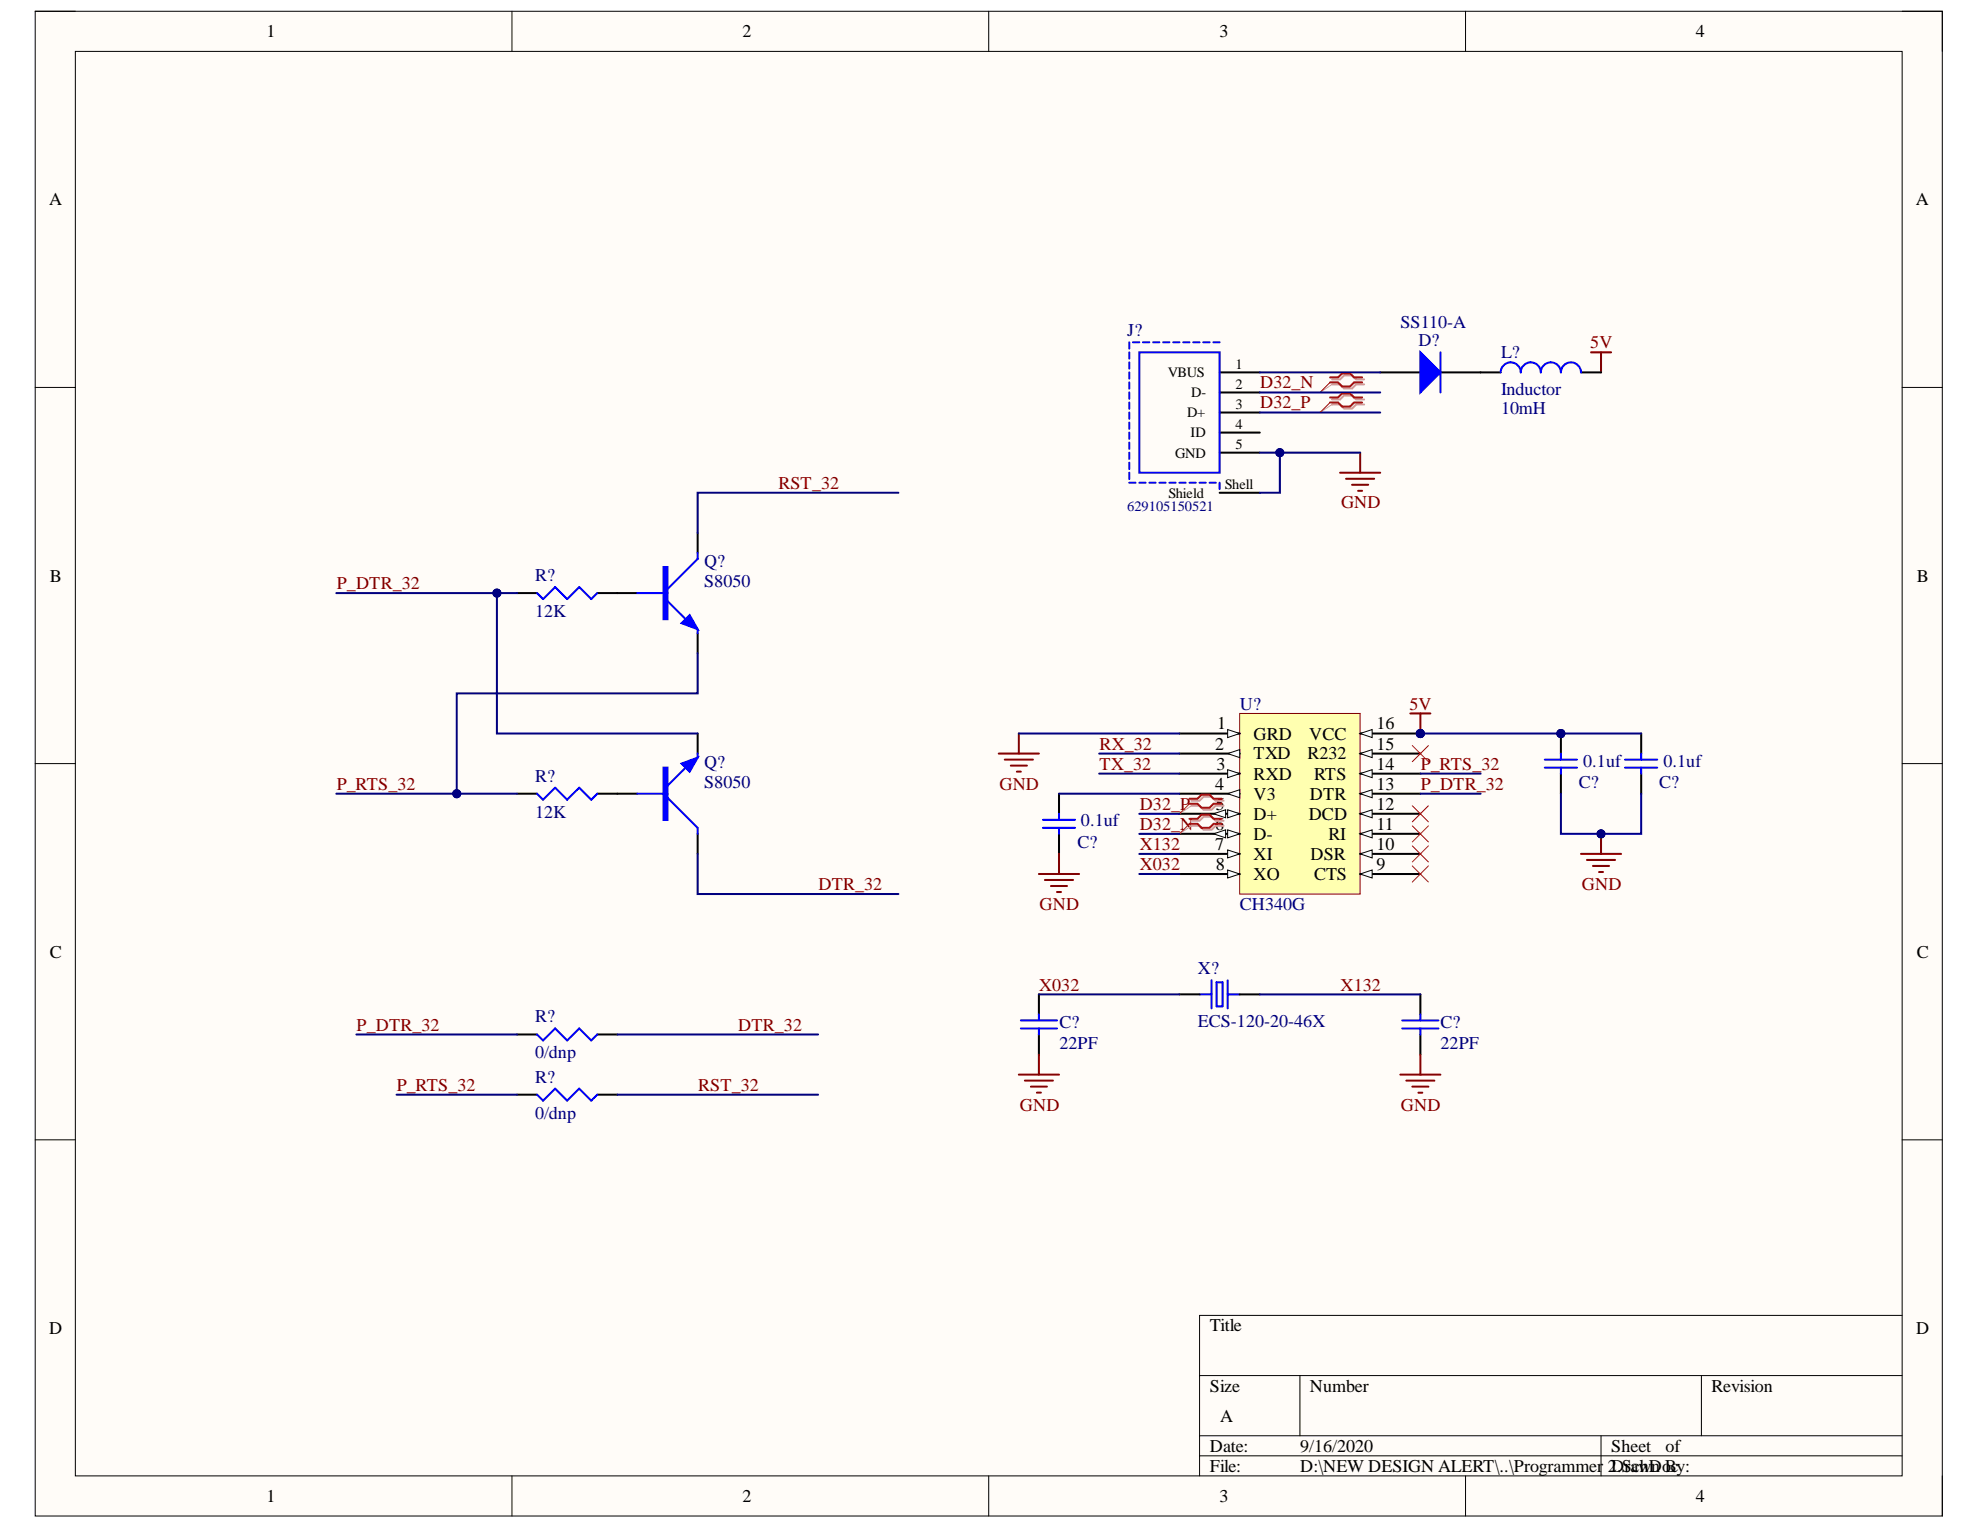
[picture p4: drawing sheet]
<svg xmlns="http://www.w3.org/2000/svg" width="279mm" height="216mm" viewBox="0 0 279 216" stroke-linecap="round" stroke-linejoin="round" font-family="sans-serif">
<path d="M5 1.6h269.1v212.3h-269.1z" fill-rule="evenodd" fill="#fffcf8"/>
<path d="M5 1.6h269.1v212.3h-269.1z" fill="none" stroke="#000" stroke-width=".14"/>
<path d="M10.6 7.3h257.8v201h-257.8z" fill-rule="evenodd" fill="#fffcf8"/>
<g fill="none" stroke="#000" stroke-width=".14">
<path d="M5 1.6h5.6M10.6 7.3h257.8v201h-257.8zM72.2 1.6v5.7M139.5 1.6v5.7M206.8 1.6v5.7M268.4 1.6h5.7v5.7M5 54.7h5.6M268.4 54.7h5.7M5 107.8h5.6M268.4 107.8h5.7M5 160.8h5.6M268.4 160.8h5.7"/>
<path d="M169.3 194.1h99.1M183.4 194.1v8.5M240.1 194.1v8.5M268.4 185.6h-99.1v22.7M72.2 208.3v5.6M139.5 208.3v5.6M169.3 202.6h99.1M169.3 205.4h99.1M206.8 208.3v5.6M225.9 202.6v5.7M274.1 208.3v5.6"/>
</g>
<path d="M98.4 75.2v2.8M87.1 83.7h2.8M98.4 89.4v2.8" fill="none" stroke="#000" stroke-width=".28"/>
<path d="M98.4 78v.9l-4.2 4.2M89.9 83.7h4.3M94.2 84.8l2.5 2.6M98.4 88.8v.6" fill="none" stroke="#00f" stroke-width=".28"/>
<path d="M93.6 80h.6v7.4h-.6z" fill-rule="evenodd" fill="#00f"/>
<path d="M93.6 80h.6v7.4h-.6z" fill="none" stroke="#00f" stroke-width=".28"/>
<path d="M96.2 87.9l1.1-1.1 1.1 2z" fill="#00f"/>
<path d="M96.2 87.9l1.1-1.1 1.1 2zM89.9 112h4.3M94.2 112.6l4.2 4.2v.9M96.7 108.3l-2.5 2.6M98.4 106.3v.6" fill="none" stroke="#00f" stroke-width=".28"/>
<path d="M87.1 112h2.8M98.4 103.5v2.8M98.4 117.7v2.8" fill="none" stroke="#000" stroke-width=".28"/>
<path d="M93.6 108.3h.6v7.4h-.6z" fill-rule="evenodd" fill="#00f"/>
<path d="M93.6 108.3h.6v7.4h-.6z" fill="none" stroke="#00f" stroke-width=".28"/>
<path d="M96.2 107.8l2.2-.9-1.1 2z" fill="#00f"/>
<g fill="none" stroke="#00f" stroke-width=".28">
<path d="M159.4 48.3v.9M159.4 49.7v.9M159.4 51.1v.9M159.4 52.5v.9M159.4 54v.9M159.4 55.4v.9M159.4 56.8v.9M159.4 58.2v.9M159.4 59.6v.9M159.9 48.3h.9M160.8 49.7h11.3v17h-11.3zM161.3 48.3h.9"/>
<path d="M162.7 48.3h.9M164.1 48.3h.9M165.5 48.3h.9M167 48.3h.9M168.4 48.3h.9M169.8 48.3h.9M171.2 48.3h.9M159.4 61v.9M159.4 62.5v.8M159.4 63.9v.9M159.4 65.3v.9M159.4 66.7v.9"/>
<path d="M159.4 68.1h.8M160.8 68.1h.9M162.2 68.1h.9M163.6 68.1h.9M165 68.1h.9M166.4 68.1h.9M167.9 68.1h.8M169.3 68.1h.8M170.7 68.1h.9M172.1 68.1v.9M75.8 83.7l.8 .8 1.7-1.7 1.7 1.7 1.7-1.7 1.7 1.7 .9-.8M75.8 112l.8 .9 1.7-1.7 1.7 1.7 1.7-1.7 1.7 1.7 .9-.9"/>
<path d="M96.2 107.8l2.2-.9-1.1 2z"/>
</g>
<path d="M172.1 52.5h5.7M172.1 55.4h5.7M172.1 58.2h5.7M194.8 52.5h5.6M203.3 52.5h5.6M172.1 61h5.7M172.1 63.9h5.7M172.1 69.5h5.7M73 83.7h2.8M84.3 83.7h2.8M73 112h2.8M84.3 112h2.8" fill="none" stroke="#000" stroke-width=".28"/>
<path d="M200.4 49.7l2.9 2.8-2.9 2.9z" fill="#00f"/>
<path d="M200.4 49.7l2.9 2.8-2.9 2.9zM203.3 49.7v5.7" fill="none" stroke="#00f" stroke-width=".28"/>
<path d="M224.5 49.7h2.8M225.9 49.7v2.8M189.1 66.7h5.7M189.9 67.6h4M190.8 68.4h2.3M191.6 69.3h.6M191.9 63.9v2.8" fill="none" stroke="#800000" stroke-width=".28"/>
<path d="M174.9 100.7h17v25.5h-17z" fill-rule="evenodd" fill="#ffffb0"/>
<path d="M174.9 100.7h17v25.5h-17z" fill="none" stroke="#800000" stroke-width=".14"/>
<path d="M166.4 103.5h8.5" fill="none" stroke="#000" stroke-width=".28"/>
<path d="M173.2 102.9l1.7 .6-1.7 .6z" fill="#f8fcff"/>
<path d="M173.2 102.9l1.7 .6-1.7 .6z" fill="none" stroke="#000" stroke-width=".14"/>
<path d="M166.4 106.3h8.5" fill="none" stroke="#000" stroke-width=".28"/>
<path d="M173.2 106.3l1.7-.5v1.1z" fill="#f8fcff"/>
<path d="M173.2 106.3l1.7-.5v1.1z" fill="none" stroke="#000" stroke-width=".14"/>
<path d="M166.4 109.2h8.5" fill="none" stroke="#000" stroke-width=".28"/>
<path d="M173.2 108.6l1.7 .6-1.7 .5z" fill="#f8fcff"/>
<path d="M173.2 108.6l1.7 .6-1.7 .5z" fill="none" stroke="#000" stroke-width=".14"/>
<path d="M166.4 112h8.5" fill="none" stroke="#000" stroke-width=".28"/>
<path d="M173.2 112l1.7-.6v1.2z" fill="#f8fcff"/>
<path d="M173.2 112l1.7-.6v1.2z" fill="none" stroke="#000" stroke-width=".14"/>
<path d="M166.4 114.8h8.5" fill="none" stroke="#000" stroke-width=".28"/>
<path d="M173.2 114.3l1.7 .5-1.7 .6z" fill="#f8fcff"/>
<path d="M173.2 114.3l1.7 .5-1.7 .6z" fill="none" stroke="#000" stroke-width=".14"/>
<path d="M171.2 114.8l1.7-.5v1.1z" fill="#f8fcff"/>
<path d="M171.2 114.8l1.8-.5v1.1z" fill="none" stroke="#000" stroke-width=".14"/>
<path d="M166.4 117.7h8.5M166.4 120.5h8.5" fill="none" stroke="#000" stroke-width=".28"/>
<path d="M173.2 119.9l1.7 .6-1.7 .6z" fill="#f8fcff"/>
<path d="M173.2 119.9l1.7 .6-1.7 .6z" fill="none" stroke="#000" stroke-width=".14"/>
<path d="M166.4 123.3h8.5" fill="none" stroke="#000" stroke-width=".28"/>
<path d="M173.2 122.8l1.7 .5-1.7 .6z" fill="#f8fcff"/>
<path d="M173.2 122.8l1.7 .5-1.7 .6z" fill="none" stroke="#000" stroke-width=".14"/>
<path d="M191.9 123.3h8.5" fill="none" stroke="#000" stroke-width=".28"/>
<path d="M191.9 123.3l1.7-.5v1.1z" fill="#f8fcff"/>
<path d="M191.9 123.3l1.7-.5v1.1z" fill="none" stroke="#000" stroke-width=".14"/>
<path d="M191.9 120.5h8.5" fill="none" stroke="#000" stroke-width=".28"/>
<path d="M191.9 120.5l1.7-.6v1.2z" fill="#f8fcff"/>
<path d="M191.9 120.5l1.7-.6v1.2z" fill="none" stroke="#000" stroke-width=".14"/>
<path d="M191.9 117.7h8.5" fill="none" stroke="#000" stroke-width=".28"/>
<path d="M191.9 117.7l1.7-.6v1.1z" fill="#f8fcff"/>
<path d="M191.9 117.7l1.7-.6v1.1z" fill="none" stroke="#000" stroke-width=".14"/>
<path d="M191.9 114.8h8.5" fill="none" stroke="#000" stroke-width=".28"/>
<path d="M191.9 114.8l1.7-.5v1.1z" fill="#f8fcff"/>
<path d="M191.9 114.8l1.7-.5v1.1z" fill="none" stroke="#000" stroke-width=".14"/>
<path d="M191.9 112h8.5" fill="none" stroke="#000" stroke-width=".28"/>
<path d="M191.9 112l1.7-.6v1.2z" fill="#f8fcff"/>
<path d="M191.9 112l1.7-.6v1.2z" fill="none" stroke="#000" stroke-width=".14"/>
<path d="M191.9 109.2h8.5" fill="none" stroke="#000" stroke-width=".28"/>
<path d="M191.9 109.2l1.7-.6v1.1z" fill="#f8fcff"/>
<path d="M191.9 109.2l1.7-.6v1.1z" fill="none" stroke="#000" stroke-width=".14"/>
<path d="M191.9 106.3h8.5" fill="none" stroke="#000" stroke-width=".28"/>
<path d="M191.9 106.3l1.7-.5v1.1z" fill="#f8fcff"/>
<path d="M191.9 106.3l1.7-.5v1.1z" fill="none" stroke="#000" stroke-width=".14"/>
<path d="M191.9 103.5h8.5M220.3 109.2v2.8M231.6 103.5v2.8M231.6 109.2v2.8" fill="none" stroke="#000" stroke-width=".28"/>
<path d="M199.3 119.4l2.3 2.2M199.3 116.5l2.3 2.3M199.3 113.7l2.3 2.3M199.3 105.2l2.3 2.3M201.6 119.4l-2.3 2.2M201.6 116.5l-2.3 2.3M201.6 113.7l-2.3 2.3M201.6 105.2l-2.3 2.3M199.3 122.2l2.3 2.3M201.6 122.2l-2.3 2.3" fill="none" stroke="#f00" stroke-width=".14"/>
<path d="M140.9 106.3h5.7M141.8 107.2h4M142.6 108h2.3M143.5 108.9h.6M143.8 103.5v2.8M199 100.7h2.8M200.4 100.7v2.8M225.9 117.7v2.8M223.1 120.5h5.7M223.9 121.3h4M224.8 122.2h2.3M225.6 123h.6" fill="none" stroke="#800000" stroke-width=".28"/>
<path d="M218 108.3h4.5M218 107.2h4.5M220.3 106.3v.9M220.3 108.3v.9M229.3 108.3h4.6M229.3 107.2h4.6M231.6 106.3v.9M231.6 108.3v.9" fill="none" stroke="#00f" stroke-width=".28"/>
<circle cx="225.9" cy="117.7" r=".57" fill="#000080"/>
<circle cx="225.9" cy="117.7" r=".57" fill="none" stroke="#000080" stroke-width=".14"/>
<path d="M149.4 112v2.8M149.4 117.7v2.8M73 146h2.8M73 154.5h2.8M84.3 146h2.8M84.3 154.5h2.8M146.6 140.3v2.8M146.6 146v2.8M166.4 140.3h2.9M174.9 140.3h2.9M200.4 140.3v2.9M200.4 146v2.8" fill="none" stroke="#000" stroke-width=".28"/>
<g fill="none" stroke="#00f" stroke-width=".28">
<path d="M147.2 116.8h4.5M147.2 115.7h4.5M149.4 114.8v.9M149.4 116.8v.9M171 138.3v4M171.7 138.6h.8v3.4h-.8zM173.2 138.3v4M75.8 146l.8 .8 1.7-1.7 1.7 1.7 1.7-1.7 1.7 1.7 .9-.8M75.8 154.5l.8 .8 1.7-1.7 1.7 1.7 1.7-1.7 1.7 1.7 .9-.8M144.1 144h5.1M144.1 145.1h5.1M146.6 143.1v.9"/>
<path d="M146.6 145.1v.9M169.3 140.3h1.7M173.2 140.3h1.7M197.9 144h5.1M197.9 145.1h5.1M200.4 143.2v.8M200.4 145.1v.9"/>
</g>
<g fill="none" stroke="#800000" stroke-width=".28">
<path d="M146.6 123.3h5.7M147.5 124.2h3.9M148.3 125h2.3M149.2 125.9h.5M149.4 120.5v2.8M143.8 151.6h5.6M144.6 152.5h4M145.5 153.3h2.2M146.3 154.2h.6M146.6 148.8v2.8M197.6 151.6h5.7M198.4 152.5h4"/>
<path d="M199.3 153.3h2.3M200.1 154.2h.6M200.4 148.8v2.8"/>
</g>
<path d="M188 53.5h1.1l.6-.5h1.1l.6 .5h1.1M188 54.2h1.1l.6 .6h1.1l.6-.6h1.1M188 56.4h1.1l.6-.6h1.1l.6 .6h1.1M188 57.1h1.1l.6 .6h1.1l.6-.6h1.1M168.1 113h1.2l.5-.6h1.2l.5 .6h1.2M168.1 113.7h1.2l.5 .6h1.2l.5-.6h1.2M168.1 115.8h1.2l.5-.5h1.2l.5 .5h1.2M168.1 116.5h1.2l.5 .6h1.2l.5-.6h1.2" fill="none" stroke="#d0a19e" stroke-width=".28"/>
<path d="M188 54.2l-1.7 1.2M188 57.1l-1.7 1.1M168.1 113.7l-1.7 1.1M168.1 116.5l-1.7 1.2" fill="none" stroke="#d0a19e" stroke-width=".14"/>
<path d="M187.7 53.3h1.1l.6-.6h1.1l.6 .6h1.1M187.7 54h1.1l.6 .5h1.1l.6-.5h1.1M187.7 56.1h1.1l.6-.6h1.1l.6 .6h1.1M187.7 56.8h1.1l.6 .6h1.1l.6-.6h1.1M167.9 112.7h1.1l.5-.6h1.2l.5 .6h1.2M167.9 113.4h1.1l.5 .6h1.2l.5-.6h1.2M167.9 115.5h1.1l.5-.5h1.2l.5 .5h1.2M167.9 116.3h1.1l.5 .5h1.2l.5-.5h1.2" fill="none" stroke="#f00" stroke-width=".28"/>
<path d="M187.7 54l-1.4 1.4M187.7 56.8l-1.4 1.4M167.9 113.4l-1.5 1.4M167.9 116.3l-1.5 1.4" fill="none" stroke="#f00" stroke-width=".14"/>
<path d="M47.5 112h17M177.8 140.3h22.6" fill="none" stroke="#000080" stroke-width=".28"/>
<circle cx="64.5" cy="112" r=".57" fill="#000080"/>
<circle cx="64.5" cy="112" r=".57" fill="none" stroke="#000080" stroke-width=".14"/>
<path d="M47.5 83.7h22.6" fill="none" stroke="#000080" stroke-width=".28"/>
<circle cx="70.1" cy="83.7" r=".57" fill="#000080"/>
<circle cx="70.1" cy="83.7" r=".57" fill="none" stroke="#000080" stroke-width=".14"/>
<path d="M98.4 92.2v5.6h-33.9v14.2h8.5" fill="none" stroke="#000080" stroke-width=".28"/>
<circle cx="64.5" cy="112" r=".57" fill="#000080"/>
<circle cx="64.5" cy="112" r=".57" fill="none" stroke="#000080" stroke-width=".14"/>
<path d="M73 83.7h-2.9v19.8h28.3" fill="none" stroke="#000080" stroke-width=".28"/>
<circle cx="70.1" cy="83.7" r=".57" fill="#000080"/>
<circle cx="70.1" cy="83.7" r=".57" fill="none" stroke="#000080" stroke-width=".14"/>
<path d="M126.8 69.5h-28.4v5.7M180.6 63.9v5.6h-2.8M143.8 103.5h22.6M149.4 112h17M155.1 109.2h11.3M155.1 106.3h11.3M160.8 117.7h5.6M160.8 114.8h5.6M98.4 120.5v5.7h28.4M160.8 123.3h5.6M160.8 120.5h5.6M146.6 140.3h19.8" fill="none" stroke="#000080" stroke-width=".28"/>
<circle cx="180.6" cy="63.9" r=".57" fill="#000080"/>
<circle cx="180.6" cy="63.9" r=".57" fill="none" stroke="#000080" stroke-width=".14"/>
<path d="M177.8 63.9h14.1" fill="none" stroke="#000080" stroke-width=".28"/>
<circle cx="180.6" cy="63.9" r=".57" fill="#000080"/>
<circle cx="180.6" cy="63.9" r=".57" fill="none" stroke="#000080" stroke-width=".14"/>
<path d="M177.8 58.2h17M177.8 55.4h17M177.8 52.5h17M200.4 103.5h31.2M200.4 112h8.5M200.4 109.2h8.5M220.3 112v5.7h11.3v-5.7" fill="none" stroke="#000080" stroke-width=".28"/>
<circle cx="225.9" cy="117.7" r=".57" fill="#000080"/>
<circle cx="225.9" cy="117.7" r=".57" fill="none" stroke="#000080" stroke-width=".14"/>
<path d="M50.3 146h22.7M56 154.5h17M87.1 146h28.3M87.1 154.5h28.3" fill="none" stroke="#000080" stroke-width=".28"/>
<path d="M208.9 52.5h2.9M223.1 52.5h2.8" fill="none" stroke="#000" stroke-width=".28"/>
<path d="M211.8 52.5a1.42 1.42 0 0 1 1.4-1.4 1.42 1.42 0 0 1 1.4 1.4 1.42 1.42 0 0 1 1.4-1.4 1.42 1.42 0 0 1 1.4 1.4 1.42 1.42 0 0 1 1.4-1.4 1.42 1.42 0 0 1 1.5 1.4 1.42 1.42 0 0 1 1.4-1.4 1.42 1.42 0 0 1 1.4 1.4" fill="none" stroke="#00f" stroke-width=".28"/>
<text font-size="3.9" fill="#000080" x="219.8" y="105.7">PIC?01</text>
<g font-size="2.5">
<text x="37.6" y="5.2">1</text>
<text x="104.8" y="5.2">2</text>
<text x="172.1" y="5.2">3</text>
<text x="239.3" y="5.2">4</text>
<text x="6.9" y="29">A</text>
<text x="270.3" y="29">A</text>
<text x="7" y="82.1">B</text>
<text x="270.5" y="82.1">B</text>
<text x="171.5" y="105.8">2</text>
<text x="171.7" y="102.9">1</text>
<text x="176.9" y="104.4">GRD</text>
<text x="176.9" y="107.2">TXD</text>
<text x="184.5" y="107.2">R232</text>
<text x="184.8" y="104.4">VCC</text>
<text x="194.2" y="105.8">15</text>
<text x="194.2" y="102.9">16</text>
<text x="171.5" y="111.5">4</text>
<text x="171.7" y="108.6">3</text>
<text x="176.9" y="110">RXD</text>
<text x="176.9" y="112.8">V3</text>
<text x="184.8" y="112.8">DTR</text>
<text x="185.4" y="110">RTS</text>
<text x="194.2" y="111.5">13</text>
<text x="194.2" y="108.6">14</text>
<text x="171.5" y="117.1">6</text>
<text x="171.5" y="119.9">7</text>
<text x="171.6" y="114.3">5</text>
<text x="176.9" y="115.7">D+</text>
<text x="176.9" y="118.5">D-</text>
<text x="184.7" y="115.7">DCD</text>
<text x="187.5" y="118.5">RI</text>
<text x="194.2" y="119.9">10</text>
<text x="194.2" y="117.1">11</text>
<text x="194.2" y="114.3">12</text>
<text x="171.6" y="122.8">8</text>
<text x="176.9" y="121.4">XI</text>
<text x="176.9" y="124.1">XO</text>
<text x="184.9" y="121.4">DSR</text>
<text x="185.4" y="124.1">CTS</text>
<text x="194.2" y="122.8">9</text>
<text x="7" y="135.1">C</text>
<text x="270.5" y="135.1">C</text>
<text x="6.9" y="188.2">D</text>
<text x="170.7" y="187.9">Title</text>
<text x="270.4" y="188.2">D</text>
<text x="170.7" y="196.4">Size</text>
<text x="184.8" y="196.4">Number</text>
<text x="241.5" y="196.4">Revision</text>
<text x="172.2" y="200.6">A</text>
<text x="170.7" y="204.9">Date:</text>
<text x="170.7" y="207.7">File:</text>
<text x="183.5" y="204.9">9/16/2020</text>
<text x="183.5" y="207.7">D:\NEW DESIGN ALERT\..\Programmer</text>
<text x="226.9" y="207.7">2.SchDoc</text>
<text x="227.4" y="204.9">Sheet</text>
<text x="227.4" y="207.7">Drawn By:</text>
<text x="235" y="204.9">of</text>
<text x="37.6" y="212">1</text>
<text x="104.8" y="212">2</text>
<text x="172.1" y="212">3</text>
<text x="239.3" y="212">4</text>
</g>
<g font-size="2.5" fill="#000080">
<text x="159.1" y="47.4">J?</text>
<text x="197.6" y="46.3">SS110-A</text>
<text x="200.1" y="48.9">D?</text>
<text x="211.8" y="50.5">L?</text>
<text x="211.8" y="58.5">10mH</text>
<text x="211.8" y="55.7">Inductor</text>
<text x="75.5" y="82">R?</text>
<text x="99.4" y="80">Q?</text>
<text x="99.4" y="82.8">S8050</text>
<text x="75.5" y="87">12K</text>
<text x="174.9" y="100.1">U?</text>
<text x="75.5" y="110.3">R?</text>
<text x="99.4" y="108.3">Q?</text>
<text x="99.4" y="111.1">S8050</text>
<text x="222.8" y="111.1">C?</text>
<text x="223.4" y="108.2">0.1uf</text>
<text x="234.1" y="111.1">C?</text>
<text x="234.7" y="108.2">0.1uf</text>
<text x="75.5" y="115.4">12K</text>
<text x="152" y="119.7">C?</text>
<text x="152.5" y="116.6">0.1uf</text>
<text x="174.9" y="128.5">CH340G</text>
<text x="169" y="137.5">X?</text>
<text x="75.5" y="144.3">R?</text>
<text x="75.5" y="149.3">0/dnp</text>
<text x="149.5" y="145.1">C?</text>
<text x="149.5" y="148">22PF</text>
<text x="169" y="144.9">ECS-120-20-46X</text>
<text x="203.3" y="145.1">C?</text>
<text x="203.3" y="148">22PF</text>
<text x="75.5" y="152.8">R?</text>
<text x="75.5" y="157.9">0/dnp</text>
</g>
<g font-size="2.5" fill="#800000">
<text x="224.4" y="49.1">5V</text>
<text x="177.8" y="57.6">D32_P</text>
<text x="177.8" y="54.8">D32_N</text>
<text x="109.8" y="69">RST_32</text>
<text x="189.2" y="71.8">GND</text>
<text x="47.5" y="83.1">P_DTR_32</text>
<text x="198.9" y="100.1">5V</text>
<text x="155.2" y="105.8">RX_32</text>
<text x="47.5" y="111.5">P_RTS_32</text>
<text x="141" y="111.5">GND</text>
<text x="155.2" y="108.6">TX_32</text>
<text x="200.5" y="108.6">P_RTS_32</text>
<text x="200.5" y="111.5">P_DTR_32</text>
<text x="160.8" y="114.3">D32_P</text>
<text x="160.8" y="117.1">D32_N</text>
<text x="160.8" y="119.9">X132</text>
<text x="115.5" y="125.6">DTR_32</text>
<text x="160.8" y="122.8">X032</text>
<text x="223.2" y="125.6">GND</text>
<text x="146.7" y="128.5">GND</text>
<text x="146.6" y="139.8">X032</text>
<text x="189.2" y="139.8">X132</text>
<text x="50.3" y="145.4">P_DTR_32</text>
<text x="104.2" y="145.4">DTR_32</text>
<text x="56" y="153.9">P_RTS_32</text>
<text x="98.5" y="153.9">RST_32</text>
<text x="143.9" y="156.8">GND</text>
<text x="197.7" y="156.8">GND</text>
</g>
<g font-size="2">
<text x="164.8" y="53.2">VBUS</text>
<text x="174.4" y="52.1">1</text>
<text x="167.5" y="58.9">D+</text>
<text x="168.1" y="56">D-</text>
<text x="174.4" y="54.9">2</text>
<text x="174.4" y="57.7">3</text>
<text x="165.8" y="64.6">GND</text>
<text x="168" y="61.7">ID</text>
<text x="174.4" y="60.6">4</text>
<text x="174.4" y="63.4">5</text>
<text x="164.9" y="70.2">Shield</text>
<text x="172.8" y="69">Shell</text>
</g>
<text font-size="2" fill="#000080" x="159.1" y="72.2">629105150521</text>
<text font-size="1.4" x="165.8" y="118.1">PIU?06</text>
<text font-size="1.1" fill="#000080" x="191.2" y="103.7">PIU?016</text>
</svg>
